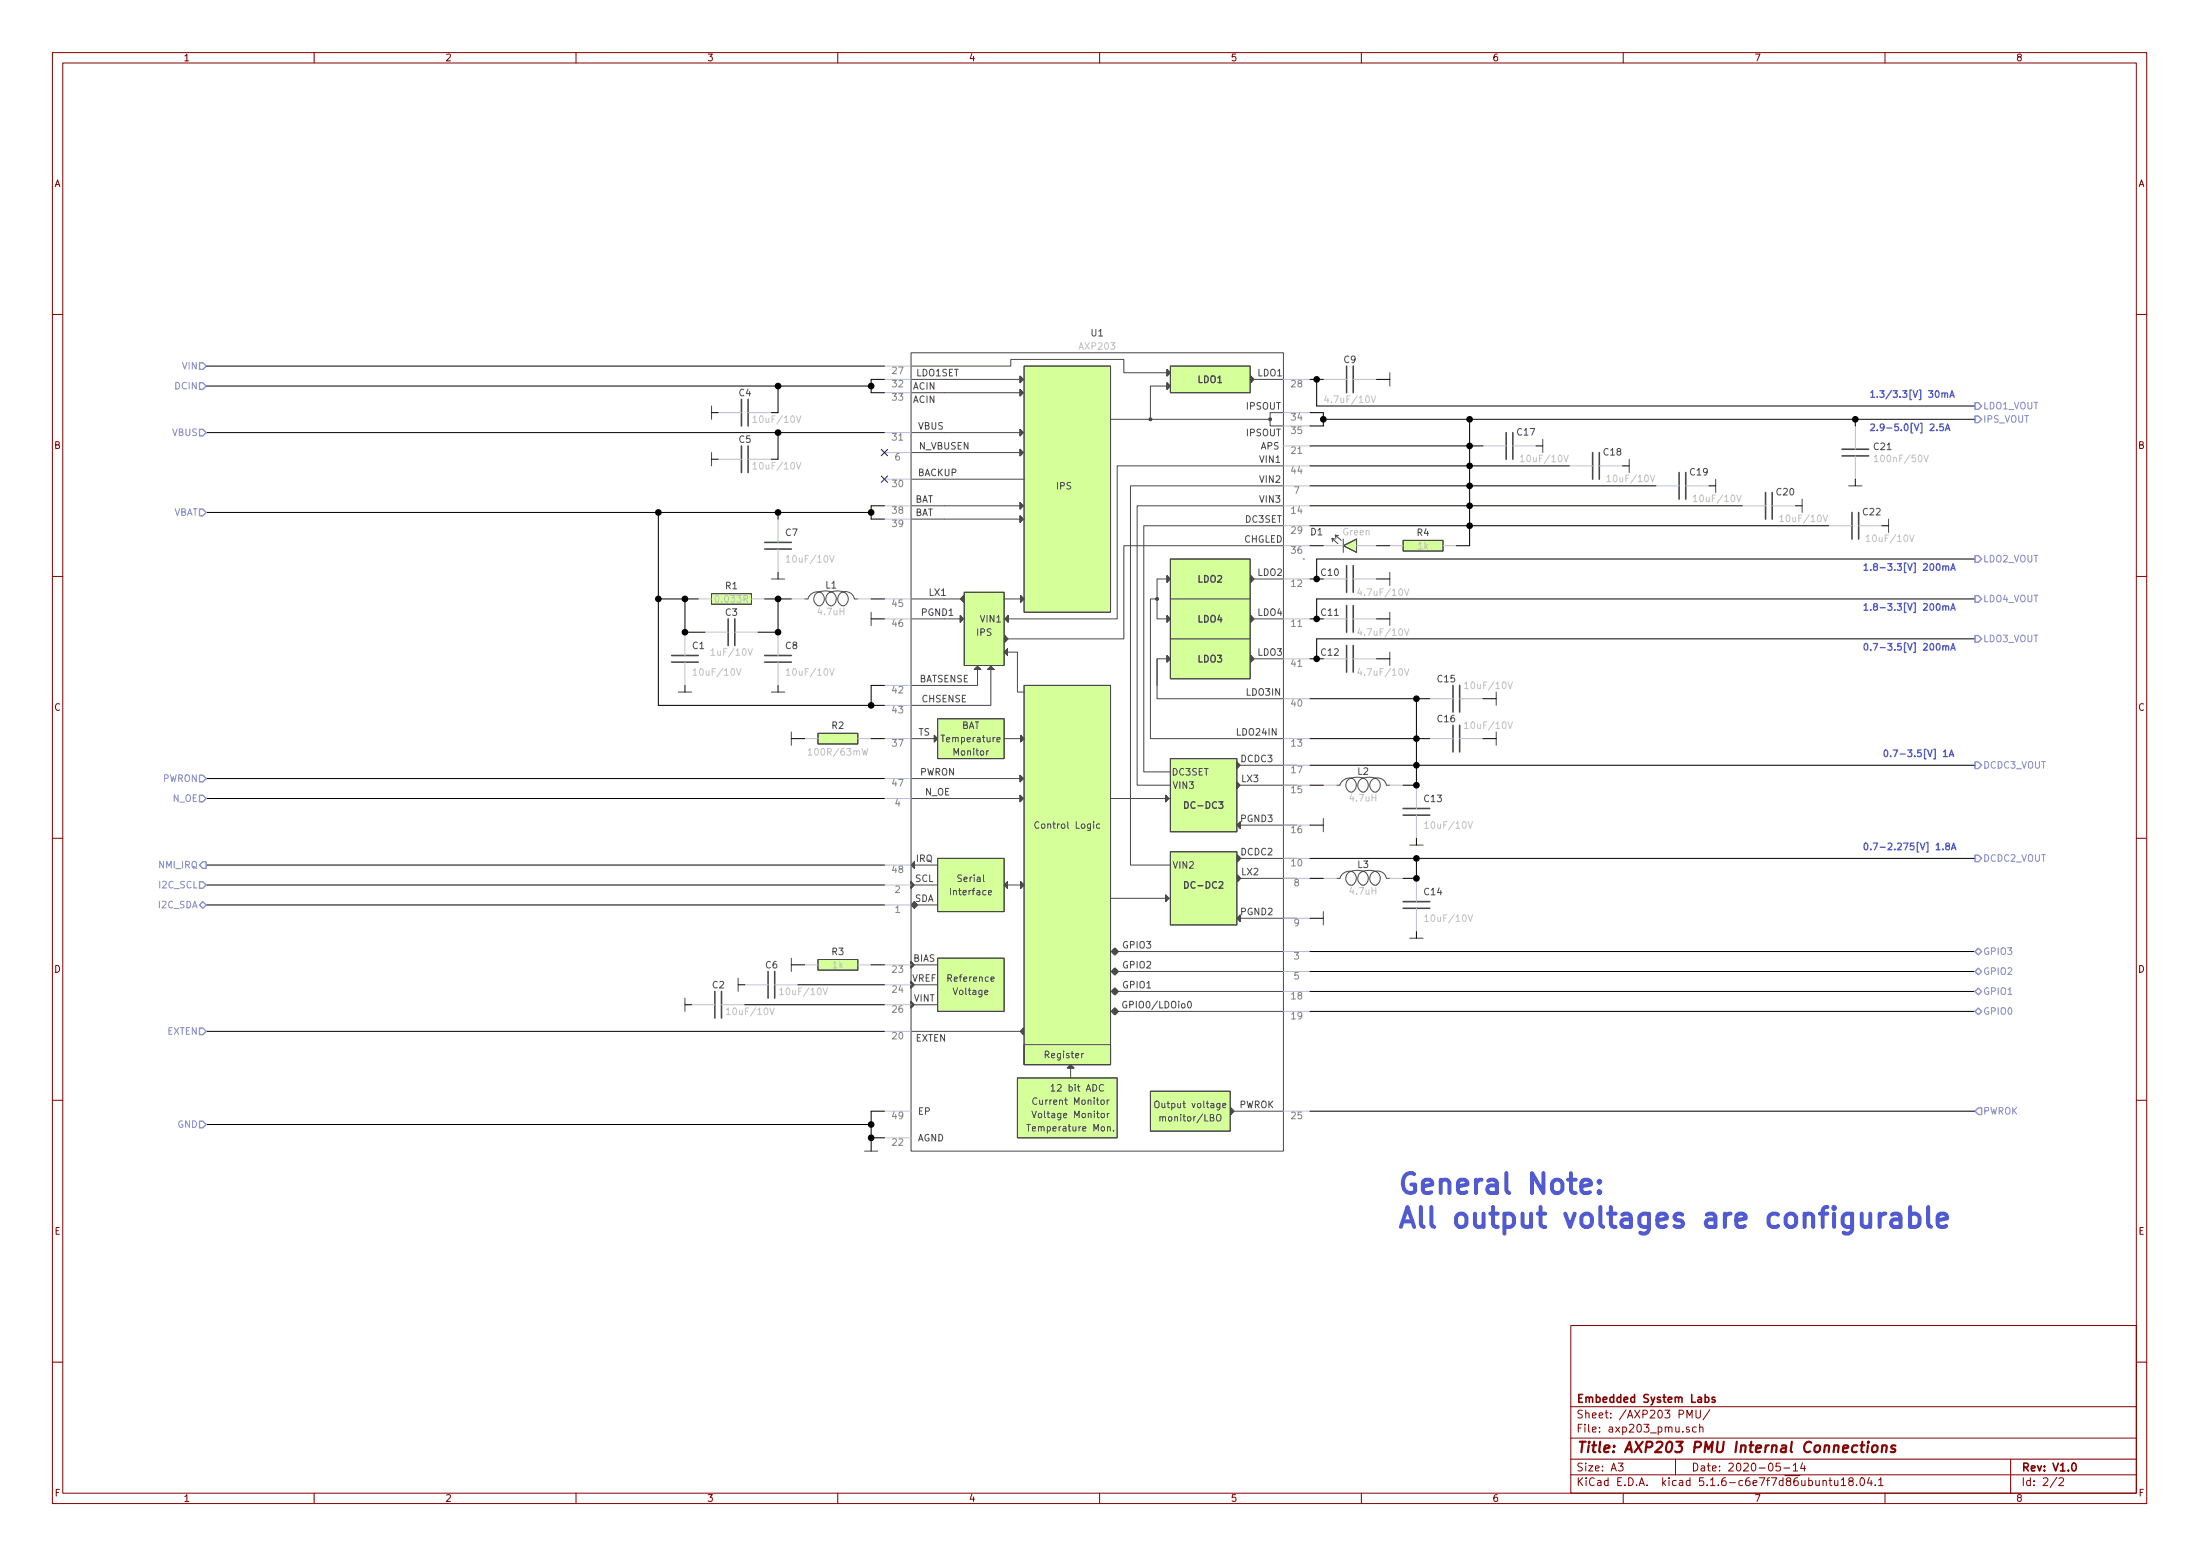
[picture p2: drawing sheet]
<svg xmlns="http://www.w3.org/2000/svg" width="420mm" height="297mm" viewBox="0 0 420 297" stroke-linecap="round" stroke-linejoin="round" font-family="sans-serif">
<g fill="none" stroke="#840000" stroke-width=".19">
<path d="M10 10h400v277h-400zM12 12h396v273.1h-396zM60 10v2M110 10v2M160 10v2M210 10v2M260 10v2M310 10v2M360 10v2M10 60h2M408 60h2M10 110h2"/>
<path d="M408 110h2M10 160h2M408 160h2M10 210h2M408 210h2M300 253h108v32.1h-108zM10 260h2M300 278.5h108M300 274.5h108M300 268.5h108M309 279.3h1l-.5 .6 .4 .1v.7l-.2 .1-.7-.1M320 278.5v3"/>
<path d="M322.2 270.7v-1.5l.5 1.1 .5-1.1v1.5M322.6 272.5l-.4-.1-.2 .2 .1 .2 .5 .2v.3h-.6M323.9 269.2v1.2l.3 .3 .4-.1 .1-.2v-1.2M324 272.5l-.5-.1-.3 .3 .1 .6 .2 .1 .5-.1M324.6 272.5l.2-.1 .4 .1v.9M324.6 271.9v1.5M326.5 269.1l-1.3 2M340 279.3h-.8v.7l.2-.1h.5l.1 .3v.5l-.2 .1-.6-.1M342.5 279.7l.4-.4v1.5M344.2 279.2l-.3 1.1h.9M344.6 279.8v1M384 278.5v6.6"/>
<path d="M408 260h2M60 285.1v1.9M110 285.1v1.9M160 285.1v1.9M210 285.1v1.9M260 285.1v1.9M300 281.5h108M310 285.1v1.9M340.7 280.2h1.1M342.5 280.8h.8M348.2 282.7l.2-.1 .3 .1 .1 .9M349.3 282.6h.6"/>
<path d="M349.5 282.1v1.3l.4 .2M350.4 282.6v.9l.4 .1 .2-.1M351 282.6v1M351.6 282.5l.5-.4v1.5M351.6 283.6h.9M353.4 282.7l-.3-.1v-.3l.3-.2 .4 .1 .1 .4-.7 .2-.1 .2v.5l.3 .1 .4-.1 .1-.2v-.4l-.3-.2M354.6 283.5v.1M355.4 282.2l.2-.1a.8 .8 0 0 1 .5 .8 .8 .8 0 0 1-.5 .7 1 1 0 0 1-.2-1.4zM357 282l-.4 1.1h1M357.4 282.6v1M358.1 283.5v.1M358.8 282.5l.4-.4v1.5"/>
<path d="M358.8 283.6h.8M360 285.1v1.9M392.8 282l-1.3 2M393.2 282.3l.6-.2 .3 .4-.9 1.1h.9"/>
</g>
<path d="M325.7 266.8l.4-.1 .3 .3-.1 .6-.2 .1-.4-.1M327.5 266.8l-.3-.1-.3 .2 .1 .2 .5 .2v.3h-.6M395.9 279.4l.1-.1a.8 .8 0 0 1 .5 .8 .8 .8 0 0 1-.5 .7 1 1 0 0 1-.1-1.4z" fill="none" stroke="#840000" stroke-width=".3"/>
<path d="M355.3 275.9h.8M355.7 275.2l-.2 1.7v.2l.4 .1M356.7 275.9l-.1 1.3M356.8 275.2v.2l.1-.1-.1-.1v.2M357.7 276.1l.1-.1a.51 .51 0 0 1 .8 .3l-.1 .5a.56 .56 0 0 1-.5 .4 .56 .56 0 0 1-.5-.4zM359.5 276.1l.3-.2 .5 .1-.1 1.2M359.5 275.9l-.1 1.3M362 276a.51 .51 0 0 0-.8 .3l.2 .3 .5 .1 .1 .2-.4 .3-.5-.1" fill="none" stroke="#840000" stroke-width=".41"/>
<g fill="none" stroke="#484848" stroke-width=".19">
<path d="M135.9 77.5v2.5M174 67.3h71.1v152.4h-71.1zM174 69.9h19v-1.3h21.6v2.6h8.9M174 72.4h21.6M174 75h21.6M194.8 74.3v1.3l.7-.6-.7-.7v1.3M194.8 71.8v1.3l.7-.7-.7-.6v1.3M194.9 71.9v1M194.9 74.5v1M195.1 72v.8M195.1 74.6v.7M195.2 72.2v.5"/>
<path d="M195.2 74.7v.5M195.6 69.9h16.5v47h-16.5zM222.9 73.1v1.2l.6-.6-.6-.6v1.2M222.9 70.5v1.3l.6-.6-.6-.7v1.3M223 70.6v1.1M223 73.2v1M223.1 70.8v.7M223.1 73.3v.8M223.3 70.9v.5M223.3 73.4v.6M223.5 69.9h15.3v5.1h-15.3zM223.5 73.7h-3.8v6.3"/>
<path d="M238.8 72.4h6.3M238.9 71.8v1.3l.6-.7-.6-.6v1.3M239 71.9v1M239.1 72v.8M239.3 72.2v.5M242.6 78.8v2.5h2.5M265.4 71.2v2.5M135.9 86.4v2.5M174 99.1h21.6M174 96.6h21.6M174 86.4h21.6M174 91.5h21.6"/>
<path d="M174 82.6h21.6M194.8 98.5v1.2l.7-.6-.7-.6v1.2M194.8 95.9v1.3l.7-.6-.7-.7v1.3M194.8 85.8v1.2l.7-.6-.7-.6v1.2M194.8 82v1.2l.7-.6-.7-.6v1.2M194.9 82.1v1M194.9 85.9v1M194.9 96v1.1M194.9 98.6v1M195.1 82.2v.8M195.1 86v.8M195.1 96.2v.7"/>
<path d="M195.1 98.7v.8M195.2 82.3v.5M195.2 86.1v.6M195.2 96.3v.5M195.2 98.8v.6M212.1 80h30.5M245.1 96.6h-27.9v53.3h6.3M245.1 92.7h-29.2v72.4h7.6M245.1 88.9h-31.7v29.2h-21.6M294.6 83.9v2.5M311.1 87.7v2.5M327.7 91.5v2.5"/>
<path d="M344.2 95.3v2.5M353.1 92.7h2.5M360.7 99.1v2.5M135.9 113.3h7.6v2.1h-7.6zM147.3 110.5h2.6M156.2 115.6a1.32 1.32 0 0 1-.8-1.4 1.32 1.32 0 0 1 1.3-1.1 1.45 1.45 0 0 1 0 2.5M156.3 113a4 4 0 0 1 2.6 0M156.5 113a1.92 1.92 0 0 0-2.2 1.3h-.6M158.5 115.6a1.32 1.32 0 0 1-.8-1.4 1.32 1.32 0 0 1 1.3-1.1 1.45 1.45 0 0 1 0 2.5M158.6 113a4 4 0 0 1 2.6 0M160.8 115.6a1.32 1.32 0 0 1-.8-1.4 1.32 1.32 0 0 1 1.2-1.1 1.45 1.45 0 0 1 .1 2.5M161 113a1.75 1.75 0 0 1 2.2 1.3h.6"/>
<path d="M166.4 116.9v2.5M174 114.3h10.1M174 118.1h10.1M183.4 117.5v1.3l.6-.7-.6-.6v1.3M183.5 117.6v1.1M183.6 114.1v.5M183.6 117.8v.7M183.8 114v.7M183.8 117.9v.5M183.9 113.8v1M184 113.7v1.3l-.6-.7 .6-.6v1.3M184.1 113.1h7.7v13.9h-7.7z"/>
<path d="M191.8 114.3h3.8M192.2 117.9v.5M192.3 117.8v.7M192.4 117.6v1.1M192.5 117.5v1.3l-.6-.7 .6-.6v1.3M194.9 113.7v1.3l.7-.7-.7-.6v1.3M195.1 113.8v1M195.2 114v.7M195.3 114.1v.5M221 114.3h-1.3v26.7h25.4M222.9 117.5v1.3l.6-.7-.6-.6v1.3M222.9 109.9v1.3l.6-.7-.6-.6v1.3"/>
<path d="M223 110v1M223 117.6v1.1M223.1 110.1v.8M223.1 117.8v.7M223.3 110.3v.5M223.3 117.9v.5M223.5 106.7h15.3v22.9h-15.3zM223.5 110.5h-2.5v7.6h2.5M223.5 114.3h15.3M238.8 110.5h6.3M238.8 118.1h6.3M238.9 117.5v1.3l.6-.7-.6-.6v1.3"/>
<path d="M238.9 109.9v1.3l.6-.7-.6-.6v1.3M239 110v1M239 117.6v1.1M239.1 110.1v.8M239.1 117.8v.7M239.3 110.3v.5M239.3 117.9v.5M245.1 104.2h-30.5v17.8h-22.8M245.1 100.4h-26.7v47h5.1M248.9 106.7h.1M254.4 102.8l.6 .1M254.5 103.4l-.1-.6 1.1 1"/>
<path d="M255 102.1l.7 .2M255.1 102.8l-.1-.7 1.2 1.1M256.5 104.2l2.6-1.3v2.5zM256.5 102.9v2.5M265.4 109.3v2.5M265.4 116.9v2.5M268 103.2h7.6v2h-7.6zM129.5 132.1h2.6M147.3 132.1h2.6M151.1 139.7v2.6M156.2 140h7.6v2h-7.6zM179.1 137.2h12.7v7.6h-12.7z"/>
<path d="M186.1 127.8h1.2l-.6-.6-.6 .6h1.2M186.2 127.7h1M186.3 127.5h.8M186.4 127.4h.5M186.7 127v3.8h-12.7M188.6 127.8h1.3l-.7-.6-.6 .6h1.3M188.7 127.7h1M188.8 127.5h.8M189 127.4h.5M189.2 127v7.7h-15.2M191.8 124.5h2.5v7.6h1.3M191.9 121.3v1.3l.6-.6-.6-.7v1.3"/>
<path d="M192 121.4v1.1M192 124.2v.6M192.2 121.6v.7M192.2 124.1v.8M192.3 121.7v.5M192.3 124v1M192.4 123.9v1.2l-.6-.6 .6-.6v1.2M195.6 130.8h16.5v72.4h-16.5zM221 125.8v7.6h24.1M222.9 125.1v1.3l.6-.6-.6-.7v1.3M223 125.3v1M223.1 125.4v.7"/>
<path d="M223.3 125.5v.5M223.5 125.8h-2.5v5M223.5 122h15.3M238.8 125.8h6.3M238.9 125.1v1.3l.6-.6-.6-.7v1.3M239 125.3v1M239.1 125.4v.7M239.3 125.5v.5M265.4 124.5v2.5M285.7 132.1v2.6M285.7 139.7v2.6M174 152.4h21.6"/>
<path d="M174 148.6h21.6M174 141h5.1M178.4 140.4v1.2l.7-.6-.7-.6v1.2M178.6 140.5v1M178.7 140.6v.8M178.8 140.8v.5M188.8 143.3l-.4 .2M190.4 141.2l.6-.1-.1-.3h-.3l-.2 .2v.6h.5M191.8 141h3.8M194.8 151.8v1.3l.7-.7-.7-.6v1.3M194.8 148v1.3l.7-.7-.7-.6v1.3M194.9 140.4v1.2l.7-.6-.7-.6v1.2"/>
<path d="M194.9 148.1v1M194.9 151.9v1M195.1 140.5v1M195.1 148.2v.8M195.1 152.1v.7M195.2 140.6v.8M195.2 148.4v.5M195.2 152.2v.5M195.3 140.8v.5M210 157.3h-.3l-.3 .2 .1 .6h.5M212.1 152.4h11.4M222.6 151.8v1.3l.7-.7-.7-.6v1.3"/>
<path d="M222.8 151.9v1M222.9 152.1v.7M223 152.2v.5M223.5 144.8h12.7v14h-12.7zM236.2 149.3v1.2l.7-.6-.7-.6v1.2M236.2 145.5v1.2l.7-.6-.7-.6v1.2M236.2 149.9h11.4M236.2 157.5h11.4M236.2 146.1h11.4M236.3 145.6v1M236.3 149.4v1M236.5 145.7v.8"/>
<path d="M236.5 149.5v.8M236.5 157.3v.5M236.6 145.8v.5M236.6 149.6v.6M236.6 157.1v.8M236.7 157v1M236.9 156.9v1.3l-.7-.7 .7-.6v1.3M252.7 156.2v2.6M257.8 151.2a1.32 1.32 0 0 1-.8-1.5 1.32 1.32 0 0 1 1.3-1.1 1.45 1.45 0 0 1 0 2.6M257.9 148.6a4 4 0 0 1 2.6 0M258.1 148.6a1.92 1.92 0 0 0-2.2 1.3h-.6M260.1 151.2a1.32 1.32 0 0 1-.8-1.5 1.32 1.32 0 0 1 1.3-1.1 1.45 1.45 0 0 1 0 2.6"/>
<path d="M260.2 148.6a4 4 0 0 1 2.6 0M262.4 151.2a1.32 1.32 0 0 1-.8-1.5 1.32 1.32 0 0 1 1.2-1.1 1.45 1.45 0 0 1 .1 2.6M262.6 148.6a1.75 1.75 0 0 1 2.2 1.3h.6M174 168.3v1.3l.6-.7-.6-.6v1.3M174 172.8h5.1M174 168.9h5.1M174 165.1h5.1M174.1 168.4v1.1M174.2 164.9v.5M174.2 168.6v.7M174.2 172.5v.5M174.4 164.8v.7"/>
<path d="M174.4 168.7v.5M174.4 172.4v.7M174.5 164.6v1M174.5 172.2v1.1M174.6 172.1v1.3l-.6-.6 .6-.7v1.3v-1.3l.7 .7-.7 .6zM174.6 164.5v1.3l-.6-.7 .6-.6v1.3M174.8 172.2v1.1M174.9 172.4v.7M175 172.5v.5M179.1 163.9h12.7v10.1h-12.7zM188.8 170.4l.6-.1-.1-.3h-.3l-.2 .2v.6h.5M191.8 168.9h3.8"/>
<path d="M192 168.7v.5M192.2 168.6v.7M192.3 168.4v1.1M192.4 168.3v1.3l-.6-.7 .6-.6v1.3M194.9 168.3v1.3l.7-.7-.7-.6v1.3M195.1 168.4v1.1M195.2 168.6v.7M195.3 168.7v.5M212.1 171.5h11.4M222.6 170.9v1.2l.7-.6-.7-.6v1.2M222.8 171v1M222.9 171.1v.8"/>
<path d="M223 171.2v.5M223.5 162.6h12.7v14h-12.7zM236.2 167.7h11.4M236.2 175.3h11.4M236.2 163.9h11.4M236.3 167v1.3l.7-.6-.7-.7v1.3M236.3 163.2v1.3l.7-.6-.7-.7v1.3M236.5 163.4v1M236.5 167.2v1M236.5 175v.6M236.6 163.5v.7M236.6 167.3v.8"/>
<path d="M236.6 174.9v.8M236.7 163.6v.5M236.7 167.4v.5M236.7 174.8v1M236.9 174.7v1.2l-.7-.6 .7-.6v1.2M252.7 174v2.6M257.8 168.9a1.32 1.32 0 0 1-.8-1.4 1.32 1.32 0 0 1 1.3-1.1 1.45 1.45 0 0 1 0 2.5M257.9 166.4a4 4 0 0 1 2.6 0M258.1 166.4a1.92 1.92 0 0 0-2.2 1.3h-.6M260.1 168.9a1.32 1.32 0 0 1-.8-1.4 1.32 1.32 0 0 1 1.3-1.1 1.45 1.45 0 0 1 0 2.5M260.2 166.4a4 4 0 0 1 2.6 0M262.4 168.9a1.32 1.32 0 0 1-.8-1.4 1.32 1.32 0 0 1 1.2-1.1 1.45 1.45 0 0 1 .1 2.5"/>
<path d="M262.6 166.4a1.75 1.75 0 0 1 2.2 1.3h.6M269.2 179.1h2.6M269.2 161.3h2.6M130.8 190.5v2.6M141 186.7v2.6M151.1 182.9v2.6M156.2 183.2h7.6v2h-7.6zM174 191.2v1.2l.6-.6-.6-.6v1.2M174 187.4v1.2l.6-.6-.6-.6v1.2M174 183.6v1.2l.6-.6-.6-.6v1.2M174 196.9h21.6M174 191.8h5.1"/>
<path d="M174 188h5.1M174 184.2h5.1M174.1 183.7v1M174.1 187.5v1M174.1 191.3v1M174.2 183.8v.8M174.2 187.6v.8M174.2 191.4v.8M174.4 183.9v.5M174.4 187.7v.6M174.4 191.6v.5M179.1 182.9h12.7v10.2h-12.7z"/>
<path d="M189.3 186.9l.6-.1-.1-.3h-.4l-.1 .2v.6h.5M195.1 196.6v.5M195.2 196.5v.8M195.3 196.4v1M195.5 196.3v1.2l-.7-.6 .7-.6v1.2M195.6 199.4h16.5v3.8h-16.5zM212.1 189.3h33M212.1 181.6h33M212.1 193.1h33M212.1 185.5h33M212.5 181.4v.5M212.5 185.2v.5"/>
<path d="M212.5 189v.5M212.5 192.8v.5M212.6 181.3v.7M212.6 185.1v.7M212.6 188.9v.7M212.6 192.7v.8M212.7 181.1v1.1M212.7 184.9v1.1M212.7 188.8v1M212.7 192.6v1M212.9 192.4v1.3l-.7-.6 .7-.7v1.3M212.9 188.6v1.3l-.7-.6 .7-.7v1.3"/>
<path d="M212.9 184.8v1.3l-.7-.6 .7-.7v1.3M212.9 181v1.3l-.7-.7 .7-.6v1.3M213 192.4v1.3l.6-.6-.6-.7v1.3M213 188.6v1.3l.6-.6-.6-.7v1.3M213 184.8v1.3l.6-.6-.6-.7v1.3M213 181v1.3l.6-.7-.6-.6v1.3M213.1 181.1v1.1M213.1 184.9v1.1M213.1 188.8v1M213.1 192.6v1M213.2 181.3v.7M213.2 185.1v.7"/>
<path d="M213.2 188.9v.7M213.2 192.7v.8M213.4 181.4v.5M213.4 185.2v.5M213.4 189v.5M213.4 192.8v.5M226.9 191.3l.2-.2a.67 .67 0 0 1 .5 .7 .67 .67 0 0 1-.5 .6l-.3-.5zM165.1 219.7h2.5M194.3 205.8h19.1v11.4h-19.1zM196.1 214.6h.7M197.1 212.1l.4 1.3 .4-1.3M198 209.7a.6 .6 0 0 0-.8 .4 .6 .6 0 0 0 .6 .7l.2-.1"/>
<path d="M200.7 207.4l.4-.4v1.3M200.7 208.3h.8M203.8 203.9h1.3l-.6-.7-.7 .7h1.3M204 203.7h1M204.1 203.6h.8M204.2 203.5h.5M204.5 203.2v2.6M206.9 201.1l-.3 .2M210.3 210.1l.2-.1 .3 .1 .1 .5-.1 .2h-.3l-.2-.1zM210.3 212.7l.5-.1 .1 .2-.1 .5-.5-.1zM210.7 207.1a.6 .6 0 0 0-.8 .5 .6 .6 0 0 0 .6 .7l.2-.1M211.5 210v.8"/>
<path d="M211.5 212.5v.9M211.5 215.2l.2-.1h.3v.8M211.8 210l-.3 .2M211.8 212.5l-.3 .3M212.6 215.8v.1M219.7 208.3h15.2v7.6h-15.2zM220.6 210.4l.2-.2a.44 .44 0 0 1 .6 .4l-.1 .7-.5 .2-.2-.2zM232.4 212.9l.2-.2a.44 .44 0 0 1 .6 .5l-.1 .6-.2 .2h-.4a1 1 0 0 1-.1-1.1zM233.5 211l.6-.1v-.2l-.4-.1-.2 .2 .1 .6h.5M234.9 212.1h10.2M235.1 211.5v1.3l.6-.7-.6-.6v1.3M235.2 211.6v1"/>
<path d="M235.3 211.7v.8M235.5 211.9v.5"/>
<circle cx="219.7" cy="80" r=".18"/>
<circle cx="219.7" cy="80" r=".13"/>
<circle cx="219.7" cy="80" r=".28"/>
<circle cx="242.6" cy="80" r=".18"/>
<circle cx="242.6" cy="80" r=".13"/>
<circle cx="242.6" cy="80" r=".28"/>
<circle cx="221" cy="114.3" r=".18"/>
<circle cx="221" cy="114.3" r=".13"/>
<circle cx="221" cy="114.3" r=".28"/>
</g>
<g fill="none" stroke="#484848" stroke-width=".3">
<path d="M141.6 76.2v5.1M142.9 76.2v5.1M257.2 69.9v5.1M258.4 69.9v5.1M141.6 85.1v5.1M142.9 85.1v5.1M287.7 82.6v5.1M288.9 82.6v5.1M304.2 86.4v5.1M305.4 86.4v5.1M320.7 90.2v5.1M321.9 90.2v5.1"/>
<path d="M337.2 94v5.1M338.5 94v5.1M351.8 87h5.1M351.8 85.8h5.1M353.7 97.8v5.1M355 97.8v5.1M139.1 118.1v5.1M140.3 118.1v5.1M146 104.8h5.1M146 103.5h5.1M257.2 115.6v5.1M257.2 108v5.1"/>
<path d="M258.4 115.6v5.1M258.4 108v5.1M128.3 126.4h5M128.3 125.1h5M146 126.4h5.1M146 125.1h5.1M257.2 123.2v5.1M258.4 123.2v5.1M277.5 138.5v5M277.5 130.8v5.1M278.8 138.5v5M278.8 130.8v5.1"/>
<path d="M268 155.6h5M268 154.3h5M268 173.4h5M268 172.1h5M136.5 189.3v5M137.8 189.3v5M146.7 185.5v5M148 185.5v5"/>
</g>
<g fill="none" stroke="#babcdd" stroke-width=".19">
<path d="M137.2 78.8h4.4M142.8 78.8h4.5M168.9 72.4h5.1M168.9 69.9h5.1M168.9 75h5.1M245.1 72.4h5.1M245.1 78.8h5.1M252.7 72.4h4.5M258.4 72.4h4.5M137.2 87.7h4.4M142.8 87.7h4.5M148.6 99.1v4.5"/>
<path d="M168.9 96.6h5.1M168.9 91.5h5.1M168.9 82.6h5.1M168.9 99.1h5.1M168.9 86.4h5.1M245.1 96.6h5.1M245.1 92.7h5.1M245.1 88.9h5.1M245.1 85.1h5.1M245.1 81.3h5.1M283.2 85.1h4.5M288.9 85.1h4.5"/>
<path d="M299.7 88.9h4.5M305.4 88.9h4.5M316.2 92.7h4.5M321.9 92.7h4.5M332.7 96.6h4.5M338.4 96.6h4.5M354.3 81.3v4.5M354.3 87v4.5M133.3 114.3h2.6M143.5 114.3h2.5M148.6 104.8v4.5M151.1 114.3h2.6"/>
<path d="M163.8 114.3h2.6M168.9 114.3h5.1M168.9 118.1h5.1M245.1 100.4h5.1M245.1 104.2h5.1M245.1 118.1h5.1M245.1 110.5h5.1M252.7 104.2h3.8M252.7 118.1h4.5M252.7 110.5h4.5M258.4 118.1h4.5M258.4 110.5h4.5"/>
<path d="M259.1 104.2h3.8M265.4 104.2h2.6M275.6 104.2h2.5M349.2 100.4h4.5M354.9 100.4h4.5M130.8 120.7v4.5M130.8 126.4v4.4M134.6 120.7h4.5M140.3 120.7h4.5M148.6 120.7v4.5M148.6 126.4v4.4M168.9 130.8h5.1"/>
<path d="M168.9 134.7h5.1M245.1 125.8h5.1M245.1 133.4h5.1M252.7 125.8h4.5M258.4 125.8h4.5M273 133.4h4.5M278.7 133.4h4.5M153.7 141h2.5M163.8 141h2.6M168.9 141h5.1M168.9 152.4h5.1M168.9 148.6h5.1"/>
<path d="M245.1 141h5.1M245.1 149.9h5.1M245.1 157.5h5.1M245.1 146.1h5.1M252.7 149.9h2.6M265.4 149.9h2.6M270.5 149.9v4.5M270.5 155.6v4.5M273 141h4.5M278.7 141h4.5M168.9 172.8h5.1M168.9 168.9h5.1"/>
<path d="M168.9 165.1h5.1M245.1 167.7h5.1M245.1 163.9h5.1M245.1 175.3h5.1M252.7 167.7h2.6M265.4 167.7h2.6M270.5 167.7v4.4M270.5 173.4v4.4M132.1 191.8h4.5M137.8 191.8h4.4M142.2 188h4.5M147.9 188h4.5"/>
<path d="M153.7 184.2h2.5M163.8 184.2h2.6M168.9 191.8h5.1M168.9 188h5.1M168.9 184.2h5.1M168.9 196.9h5.1M245.1 189.3h5.1M245.1 193.1h5.1M245.1 181.6h5.1M245.1 185.5h5.1M168.9 217.2h5.1M168.9 212.1h5.1"/>
<path d="M245.1 212.1h5.1"/>
</g>
<g fill="none" stroke="#c2c2c2" stroke-width=".19">
<path d="M143.8 79.7l.4-.3v1.3M152.1 79.4l.4 1.3 .5-1.3M253.3 75.5l-.3 .9h.8M261.9 75.6l.4 1.2 .4-1.2M143.8 88.6l.4-.3v1.2M143.8 89.5h.8M143.8 80.7h.8M152.1 88.3l.4 1.2 .5-1.2M290.4 87.2l.3-.3v1.2M290.4 88.1h.7M298.7 86.9l.4 1.2 .4-1.2M306.9 91l.3-.3v1.3"/>
<path d="M306.9 92h.7M315.2 90.7l.4 1.3 .4-1.3M323.4 94.9l.3-.4v1.3M323.4 95.8h.7M331.7 94.5l.4 1.3 .4-1.3M339.9 98.7l.4-.4v1.3M339.9 99.6h.7M348.2 98.3l.4 1.3 .4-1.3M357.9 87.2l.4-.3v1.2M357.9 88.1h.8M367.4 86.9l.5 1.2 .4-1.2M150.2 106.4l.3-.3v1.2"/>
<path d="M150.2 107.3h.7M158.4 106.1l.5 1.2 .4-1.2M259.6 120l-.3 .9h.8M259.6 112.4l-.3 .8h.8M268.2 112.4l.5 1.3 .4-1.3M356.4 102.5l.4-.4v1.3M356.4 103.4h.7M364.7 102.1l.4 1.3 .5-1.3M132.4 128l.3-.4v1.3M132.4 128.9h.7M135.8 124.2l.3-.4v1.3M135.8 125.1h.7"/>
<path d="M140.7 127.6l.4 1.3 .4-1.3M142.9 123.8l.4 1.3 .4-1.3M150.2 128l.3-.4v1.3M150.2 128.9h.7M158.4 127.6l.5 1.3 .4-1.3M259.6 127.6l-.3 .9h.8M268.2 127.6l.5 1.3 .4-1.3M268.2 120l.5 1.3 .4-1.3M279.7 138.2l.4-.4v1.3M279.7 130.5l.4-.3v1.3M279.7 139.1h.7M279.7 131.5h.7"/>
<path d="M288 137.8l.4 1.3 .4-1.3M288 130.2l.4 1.3 .4-1.3M154.4 143.2l.3-.3v1.3M154.4 144.2h.7M164.6 142.9l.3 1.3 .3-1 .2 1 .3-1.3M272.1 157.2l.3-.3v1.2M272.1 158.1h.7M280.4 156.9l.4 1.2 .4-1.2M272.1 175l.3-.4v1.3M272.1 175.9h.7M280.4 174.6l.4 1.3 .4-1.3M138.7 192.8l.4-.4v1.3"/>
<path d="M138.7 193.7h.8M147 192.4l.4 1.3 .5-1.3M148.9 189l.4-.4v1.3M148.9 189.9h.7M157.2 188.6l.4 1.3 .4-1.3"/>
</g>
<g fill="#d4ff99" stroke="#d4ff99" stroke-width=".19">
<path d="M135.9 113.3h7.6v2.1h-7.6z"/>
<path d="M156.2 183.2h7.6v2h-7.6z"/>
<path d="M156.2 140h7.6v2h-7.6z"/>
<path d="M256.5 104.2l2.6-1.3v2.5z"/>
<path d="M179.1 182.9h12.7v10.2h-12.7z"/>
<path d="M179.1 163.9h12.7v10.1h-12.7z"/>
<path d="M179.1 137.2h12.7v7.6h-12.7z"/>
<path d="M184.1 113.1h7.7v13.9h-7.7z"/>
<path d="M195.6 199.4h16.5v3.8h-16.5z"/>
<path d="M195.6 130.8h16.5v72.4h-16.5z"/>
<path d="M195.6 69.9h16.5v47h-16.5z"/>
<path d="M194.3 205.8h19.1v11.4h-19.1z"/>
<path d="M219.7 208.3h15.2v7.6h-15.2z"/>
<path d="M223.5 162.6h12.7v14h-12.7z"/>
<path d="M223.5 144.8h12.7v14h-12.7z"/>
<path d="M223.5 106.7h15.3v22.9h-15.3z"/>
<path d="M223.5 69.9h15.3v5.1h-15.3z"/>
<path d="M268 103.2h7.6v2h-7.6z"/>
</g>
<g fill="none" stroke="#000" stroke-width=".19">
<path d="M39.4 73.7h127M39.4 69.9h129.5M135.9 78.8h1.3M148.6 73.7v5.1h-1.3M168.9 72.4h-2.5v2.6h2.5M250.2 72.4h2.5M250.2 78.8h2.5v2.5h-2.5M251.5 72.4v5.1h125.7M262.9 72.4h2.5M39.4 97.8h127M39.4 82.6h129.5M125.7 97.8v36.9h43.2"/>
<path d="M135.9 87.7h1.3M148.6 82.6v5.1h-1.3M148.6 97.8v1.3M168.9 96.6h-2.5v2.5h2.5M250.2 96.6h82.5M250.2 85.1h33M250.2 88.9h49.5M250.2 92.7h66M252.7 80h124.5M280.7 80v24.2h-2.6M293.4 85.1h1.2M309.9 88.9h1.2"/>
<path d="M326.4 92.7h1.3M342.9 96.6h1.3M354.3 80v1.3M354.3 91.5v1.2M125.7 114.3h7.6M130.8 114.3v6.4h3.8M146 114.3h5.1M148.6 114.3v6.4h-3.8M148.6 109.3v1.2M166.4 114.3h2.5M166.4 118.1h2.5M250.2 110.5h2.5"/>
<path d="M250.2 104.2h2.5M250.2 100.4h99M250.2 118.1h2.5M262.9 110.5h2.5M262.9 104.2h2.5M262.9 118.1h2.5M359.4 100.4h1.3M377.2 114.3h-125.7v3.8M377.2 106.7h-125.7v3.8M130.8 130.8v1.3M148.6 130.8v1.3M168.9 130.8h-2.5v3.9"/>
<path d="M250.2 125.8h2.5M250.2 133.4h22.8M262.9 125.8h2.5M270.5 133.4v16.5h-2.5M283.2 133.4h2.5M377.2 122h-125.7v3.8M39.4 148.6h129.5M39.4 152.4h129.5M151.1 141h2.6M166.4 141h2.5M250.2 141h22.8M250.2 146.1h127"/>
<path d="M250.2 149.9h2.5M250.2 157.5h2.5M283.2 141h2.5M39.4 165.1h129.5M39.4 168.9h129.5M39.4 172.8h129.5M250.2 167.7h2.5M250.2 163.9h127M250.2 175.3h2.5M270.5 160.1v1.2M270.5 163.9v3.8h-2.5M270.5 177.8v1.3"/>
<path d="M39.4 196.9h129.5M130.8 191.8h1.3M141 188h1.2M142.2 191.8h26.7M151.1 184.2h2.6M152.4 188h16.5M166.4 184.2h2.5M250.2 181.6h127M250.2 185.5h127M250.2 189.3h127M250.2 193.1h127M39.4 214.7h127"/>
<path d="M166.4 217.2h2.5M168.9 212.1h-2.5v7.6M250.2 212.1h127"/>
</g>
<g fill="none" stroke="#6e82ff" stroke-width=".25">
<path d="M38.1 69.3h.6l.7 .6-.7 .6h-.6zM38.1 73.1h.6l.7 .6-.7 .6h-.6zM377.2 79.4h.6l.7 .6-.7 .7h-.6zM377.2 76.9h.6l.7 .6-.7 .6h-.6zM38.1 97.2h.6l.7 .6-.7 .7h-.6zM38.1 82h.6l.7 .6-.7 .6h-.6zM377.2 106.1h.6l.7 .6-.7 .7h-.6zM377.2 113.7h.6l.7 .6-.7 .7h-.6zM377.2 121.3h.6l.7 .7-.7 .6h-.6zM38.1 151.8h.6l.7 .6-.7 .7h-.6zM38.1 148h.6l.7 .6-.7 .7h-.6zM377.2 145.5h.6l.7 .6-.7 .6h-.6z"/>
<path d="M38.1 168.3h.6l.7 .6-.7 .7h-.6zM38.7 164.5h.7v1.3h-.7l-.6-.7zM38.7 172.1l.7 .7-.7 .6-.6-.6zM377.2 163.2h.6l.7 .7-.7 .6h-.6zM38.1 196.3h.6l.7 .6-.7 .6h-.6zM377.2 181.6l.6-.6 .7 .6-.7 .7zM377.2 185.5l.6-.7 .7 .7-.7 .6zM377.2 189.3l.6-.7 .7 .7-.7 .6zM377.2 193.1l.6-.7 .7 .7-.7 .6zM38.1 214h.6l.7 .7-.7 .6h-.6zM377.8 211.5h.7v1.3h-.7l-.6-.7z"/>
</g>
<g fill="none" stroke="#505ad2" stroke-width=".25">
<path d="M370.9 75.1l.1-.1 .3 .1 .1 .8M370.9 75v.9M371.4 75.2l.2-.2 .3 .1 .1 .8M372.4 75.9l.4-1.3 .4 1.3M372.5 75.5h.6M369.9 82.1v.1M371.1 80.9h-.6v.6l.1-.1 .5 .1v.6l-.2 .1-.4-.1M371.5 82.2l.5-1.3 .4 1.3M371.7 81.9h.6M369.9 115.4l.2-.2a.67 .67 0 0 1 .4 .7 .67 .67 0 0 1-.4 .6l-.3-.5zM369.9 107.7l.2-.1a.67 .67 0 0 1 .4 .6 .67 .67 0 0 1-.4 .7l-.3-.5zM371 115.8l.5-.1 .1 .8"/>
<path d="M371 108.2l.5-.1 .1 .8M371 108v.9M371 115.7v.8M371.6 115.8l.2-.1h.3v.8M371.6 108.2l.2-.2 .3 .1v.8M372.6 116.5l.4-1.3 .4 1.3M372.6 108.9l.4-1.3 .4 1.3M372.7 116.1h.6M372.7 108.5h.6M369.9 123l.2-.2a.67 .67 0 0 1 .4 .7 .67 .67 0 0 1-.4 .6l-.3-.5zM371 123.4l.5-.1 .1 .8M371 123.3v.8"/>
<path d="M371.6 123.5l.2-.2h.3v.8M372.6 124.1l.4-1.3 .4 1.3M372.7 123.8h.6M371.2 143.5l.3-.3v1.2M371.2 144.4h.7M372.3 144.4l.4-1.2 .4 1.2M372.4 144.1h.6M369.8 162.2h.7M371 162.1v.1M371.8 161.5l-.1-.1v-.3l.1-.2 .4 .1 .1 .4-.6 .2-.1 .1v.3l.2 .2h.4l.1-.2v-.4l-.2-.1M372.7 162.2l.4-1.3 .4 1.3M372.8 161.9h.6"/>
</g>
<path d="M302 226.5l1.8-.4-.1-.7-.4-.2h-.7l-.4 .2-.2 .4v1.4l.2 .4 .4 .1h.7l.4-.1M305.5 227.4l.1 .2-.1 .1-.2-.1 .2-.2v.3M305.5 225.4l.1 .2-.1 .2-.2-.2 .2-.2v.4M359 231.7v2.5M360.1 231.7a1.06 1.06 0 0 0-1.1 .7M361.3 231.9l.4-.2h.7l.4 .2 .2 .3v2M363 232.6l-.4 .2h-.9a.75 .75 0 0 0-.6 .7 .75 .75 0 0 0 .6 .7h.9l.4-.2M364.8 231.9l.4-.2h.7l.5 .4 .2 .3v1.1l-.4 .5-.3 .2h-.7l-.4-.2M364.8 230.4v3.8M368.2 230.4v3.3l.2 .3 .4 .2M370.1 233l1.8-.4-.2-.7-.4-.2h-.7l-.4 .2-.1 .3v1.5l.1 .3 .4 .2h.7l.4-.2" fill="none" stroke="#505ad2" stroke-width=".76"/>
<g fill="#000" stroke="#000" stroke-width=".25">
<circle cx="148.6" cy="73.7" r=".51"/>
<circle cx="166.4" cy="73.7" r=".51"/>
<circle cx="251.5" cy="72.4" r=".51"/>
<circle cx="125.7" cy="97.8" r=".51"/>
<circle cx="148.6" cy="97.8" r=".51"/>
<circle cx="148.6" cy="82.6" r=".51"/>
<circle cx="166.4" cy="97.8" r=".51"/>
<circle cx="252.7" cy="80" r=".51"/>
<circle cx="280.7" cy="96.6" r=".51"/>
<circle cx="280.7" cy="92.7" r=".51"/>
<circle cx="280.7" cy="85.1" r=".51"/>
<circle cx="280.7" cy="80" r=".51"/>
<circle cx="280.7" cy="88.9" r=".51"/>
<circle cx="354.3" cy="80" r=".51"/>
<circle cx="125.7" cy="114.3" r=".51"/>
<circle cx="130.8" cy="114.3" r=".51"/>
<circle cx="148.6" cy="114.3" r=".51"/>
<circle cx="251.5" cy="118.1" r=".51"/>
<circle cx="251.5" cy="110.5" r=".51"/>
<circle cx="280.7" cy="100.4" r=".51"/>
<circle cx="130.8" cy="120.7" r=".51"/>
<circle cx="148.6" cy="120.7" r=".51"/>
<circle cx="166.4" cy="134.7" r=".51"/>
<circle cx="251.5" cy="125.8" r=".51"/>
<circle cx="270.5" cy="133.4" r=".51"/>
<circle cx="270.5" cy="146.1" r=".51"/>
<circle cx="270.5" cy="141" r=".51"/>
<circle cx="270.5" cy="149.9" r=".51"/>
<circle cx="270.5" cy="163.9" r=".51"/>
<circle cx="270.5" cy="167.7" r=".51"/>
<circle cx="166.4" cy="217.2" r=".51"/>
<circle cx="166.4" cy="214.7" r=".51"/>
</g>
<path d="M168.3 85.8l1.2 1.2M168.3 90.9l1.2 1.2M169.5 85.8l-1.2 1.2M169.5 90.9l-1.2 1.2" fill="none" stroke="#000084" stroke-width=".19"/>
<g font-size="5.3" fill="#505ad2">
<text x="266.7" y="228">General Note:</text>
<text x="266.7" y="234.4">All output voltages are configurable</text>
</g>
<text font-size="2.8" fill="#840000" x="301" y="277.3">Title: AXP203 PMU Internal Connections</text>
<g font-size="2.1" fill="#840000">
<text x="301" y="267.8">Embedded System Labs</text>
<text x="301" y="273.5">File: axp203_pmu.sch</text>
<text x="301" y="270.8">Sheet: /AXP203 PMU/</text>
<text x="301" y="280.9">Size: A3</text>
<text x="323" y="280.9">Date: 2020-05-14</text>
<text x="386" y="280.9">Rev: V1.0</text>
<text x="301" y="283.7">KiCad E.D.A. kicad 5.1.6-c6e7f7d86ubuntu18.04.1</text>
<text x="386" y="283.7">Id: 2/2</text>
</g>
<g font-size="1.8" fill="#840000">
<text x="35" y="11.7">1</text>
<text x="85" y="11.7">2</text>
<text x="135" y="11.7">3</text>
<text x="185" y="11.7">4</text>
<text x="235" y="11.7">5</text>
<text x="285" y="11.7">6</text>
<text x="335" y="11.7">7</text>
<text x="385" y="11.7">8</text>
<text x="10.4" y="35.7">A</text>
<text x="408.4" y="35.7">A</text>
<text x="10.4" y="85.7">B</text>
<text x="408.4" y="85.7">B</text>
<text x="10.4" y="135.7">C</text>
<text x="408.4" y="135.7">C</text>
<text x="10.4" y="185.7">D</text>
<text x="408.4" y="185.7">D</text>
<text x="10.4" y="235.7">E</text>
<text x="408.4" y="235.7">E</text>
<text x="10.5" y="285.7">F</text>
<text x="35" y="286.7">1</text>
<text x="85" y="286.7">2</text>
<text x="135" y="286.7">3</text>
<text x="185" y="286.7">4</text>
<text x="235" y="286.7">5</text>
<text x="285" y="286.7">6</text>
<text x="335" y="286.7">7</text>
<text x="385" y="286.7">8</text>
<text x="408.5" y="285.7">F</text>
</g>
<g font-size="1.8" fill="#454750">
<text x="208.4" y="64.2">U1</text>
<text x="256.7" y="69.3">C9</text>
<text x="141.2" y="75.7">C4</text>
<text x="289.8" y="83.1">C17</text>
<text x="141.2" y="84.5">C5</text>
<text x="306.3" y="87">C18</text>
<text x="357.9" y="85.9">C21</text>
<text x="322.8" y="90.8">C19</text>
<text x="339.3" y="94.6">C20</text>
<text x="355.9" y="98.4">C22</text>
<text x="150.1" y="102.3">C7</text>
<text x="250.3" y="102.2">D1</text>
<text x="270.7" y="102.3">R4</text>
<text x="138.6" y="112.5">R1</text>
<text x="157.7" y="112.4">L1</text>
<text x="252.4" y="109.9">C10</text>
<text x="138.6" y="117.6">C3</text>
<text x="252.4" y="117.6">C11</text>
<text x="132.3" y="123.9">C1</text>
<text x="150.1" y="123.9">C8</text>
<text x="252.4" y="125.2">C12</text>
<text x="274.6" y="130.3">C15</text>
<text x="274.6" y="137.9">C16</text>
<text x="158.9" y="139.2">R2</text>
<text x="259.3" y="147.9">L2</text>
<text x="272.1" y="153.1">C13</text>
<text x="259.3" y="165.7">L3</text>
<text x="272.1" y="170.9">C14</text>
<text x="146.3" y="184.9">C6</text>
<text x="158.9" y="182.3">R3</text>
<text x="136.1" y="188.7">C2</text>
</g>
<g font-size="1.8" fill="#6e82ff">
<text x="34.9" y="70.5">VIN</text>
<text x="33.5" y="74.3">DCIN</text>
<text x="32.9" y="83.2">VBUS</text>
<text x="378.7" y="80.7">IPS_VOUT</text>
<text x="378.7" y="78.1">LDO1_VOUT</text>
<text x="33" y="98.5">VBAT</text>
<text x="378.7" y="107.4">LDO2_VOUT</text>
<text x="378.7" y="115">LDO4_VOUT</text>
<text x="378.7" y="122.6">LDO3_VOUT</text>
<text x="31.1" y="149.3">PWRON</text>
<text x="378.7" y="146.7">DCDC3_VOUT</text>
<text x="33" y="153.1">N_OE</text>
<text x="30.5" y="165.8">NMI_IRQ</text>
<text x="378.7" y="164.5">DCDC2_VOUT</text>
<text x="30.4" y="173.4">I2C_SDA</text>
<text x="30.6" y="169.6">I2C_SCL</text>
<text x="378.7" y="182.3">GPIO3</text>
<text x="378.7" y="186.1">GPIO2</text>
<text x="378.7" y="189.9">GPIO1</text>
<text x="32" y="197.5">EXTEN</text>
<text x="378.7" y="193.7">GPIO0</text>
<text x="33.9" y="215.3">GND</text>
<text x="378.7" y="212.8">PWROK</text>
</g>
<g font-size="1.8" fill="#848484">
<text x="170.5" y="71.4">27</text>
<text x="170.5" y="74">32</text>
<text x="170.5" y="76.5">33</text>
<text x="246.7" y="74">28</text>
<text x="246.7" y="80.3">34</text>
<text x="246.7" y="82.8">35</text>
<text x="170.5" y="84.1">31</text>
<text x="171" y="87.9">6</text>
<text x="246.7" y="86.7">21</text>
<text x="170.5" y="93">30</text>
<text x="246.7" y="90.5">44</text>
<text x="247.2" y="94.3">7</text>
<text x="170.5" y="98.1">38</text>
<text x="170.5" y="100.6">39</text>
<text x="246.7" y="98.1">14</text>
<text x="246.7" y="101.9">29</text>
<text x="246.7" y="105.7">36</text>
<text x="246.7" y="112.1">12</text>
<text x="170.5" y="115.9">45</text>
<text x="170.5" y="119.7">46</text>
<text x="246.7" y="119.7">11</text>
<text x="246.7" y="127.3">41</text>
<text x="170.5" y="132.4">42</text>
<text x="170.5" y="136.2">43</text>
<text x="246.7" y="134.9">40</text>
<text x="170.5" y="142.5">37</text>
<text x="246.7" y="142.5">13</text>
<text x="246.7" y="147.6">17</text>
<text x="170.5" y="150.2">47</text>
<text x="171" y="154">4</text>
<text x="246.7" y="151.4">15</text>
<text x="246.7" y="159">16</text>
<text x="170.5" y="166.7">48</text>
<text x="246.7" y="165.4">10</text>
<text x="171" y="170.5">2</text>
<text x="247.2" y="169.2">8</text>
<text x="171" y="174.3">1</text>
<text x="247.2" y="176.8">9</text>
<text x="170.5" y="185.7">23</text>
<text x="247.2" y="183.2">3</text>
<text x="170.5" y="189.5">24</text>
<text x="246.7" y="190.8">18</text>
<text x="247.2" y="187">5</text>
<text x="170.5" y="193.3">26</text>
<text x="246.7" y="194.6">19</text>
<text x="170.5" y="198.4">20</text>
<text x="170.5" y="213.7">49</text>
<text x="246.7" y="213.7">25</text>
<text x="170.5" y="218.7">22</text>
</g>
<g font-size="1.8" fill="#484848">
<text x="175" y="71.8">LDO1SET</text>
<text x="240.2" y="71.8">LDO1</text>
<text x="174.4" y="76.9">ACIN</text>
<text x="174.4" y="74.4">ACIN</text>
<text x="228.8" y="73.1">LDO1</text>
<text x="175.4" y="82">VBUS</text>
<text x="238" y="83.3">IPSOUT</text>
<text x="238" y="78.2">IPSOUT</text>
<text x="175.5" y="85.8">N_VBUSEN</text>
<text x="240.6" y="88.4">VIN1</text>
<text x="240.8" y="85.8">APS</text>
<text x="174.7" y="96">BAT</text>
<text x="175.3" y="90.9">BACKUP</text>
<text x="201.8" y="93.4">IPS</text>
<text x="240.6" y="92.2">VIN2</text>
<text x="240.6" y="96">VIN3</text>
<text x="174.7" y="98.5">BAT</text>
<text x="237.8" y="99.8">DC3SET</text>
<text x="237.6" y="103.6">CHGLED</text>
<text x="177.4" y="113.8">LX1</text>
<text x="228.8" y="111.2">LDO2</text>
<text x="240.2" y="109.9">LDO2</text>
<text x="176" y="117.6">PGND1</text>
<text x="187.3" y="118.8">VIN1</text>
<text x="228.8" y="118.8">LDO4</text>
<text x="240.2" y="117.6">LDO4</text>
<text x="186.5" y="121.4">IPS</text>
<text x="240.2" y="125.2">LDO3</text>
<text x="175.5" y="130.3">BATSENSE</text>
<text x="228.8" y="126.5">LDO3</text>
<text x="176.1" y="134.1">CHSENSE</text>
<text x="238.1" y="132.8">LDO3IN</text>
<text x="175.4" y="140.4">TS</text>
<text x="180.1" y="141.7">Temperature</text>
<text x="183.6" y="139.2">BAT</text>
<text x="236.3" y="140.4">LDO24IN</text>
<text x="175.7" y="148">PWRON</text>
<text x="182.2" y="144.2">Monitor</text>
<text x="223.9" y="148">DC3SET</text>
<text x="237" y="145.5">DCDC3</text>
<text x="237.1" y="149.3">LX3</text>
<text x="176.7" y="151.9">N_OE</text>
<text x="224.1" y="150.6">VIN3</text>
<text x="226.5" y="154.4">DC-DC3</text>
<text x="198.1" y="158.2">Control Logic</text>
<text x="237" y="156.9">PGND3</text>
<text x="175" y="164.6">IRQ</text>
<text x="224.1" y="165.8">VIN2</text>
<text x="237" y="163.3">DCDC2</text>
<text x="237.1" y="167.1">LX2</text>
<text x="174.7" y="172.2">SDA</text>
<text x="174.8" y="168.4">SCL</text>
<text x="181.7" y="170.9">Interface</text>
<text x="183" y="168.4">Serial</text>
<text x="226.5" y="169.6">DC-DC2</text>
<text x="237" y="174.7">PGND2</text>
<text x="174.4" y="183.6">BIAS</text>
<text x="214.5" y="184.9">GPIO2</text>
<text x="214.5" y="181.1">GPIO3</text>
<text x="174.2" y="187.4">VREF</text>
<text x="174.5" y="191.2">VINT</text>
<text x="181.2" y="187.4">Reference</text>
<text x="182.2" y="190">Voltage</text>
<text x="214.5" y="188.7">GPIO1</text>
<text x="214.9" y="192.5">GPIO0/LDOio0</text>
<text x="174.9" y="198.8">EXTEN</text>
<text x="199.7" y="202">Register</text>
<text x="201.3" y="208.4">12 bit ADC</text>
<text x="175.4" y="212.8">EP</text>
<text x="196.8" y="216">Temperature Mon.</text>
<text x="197.8" y="210.9">Current Monitor</text>
<text x="197.8" y="213.4">Voltage Monitor</text>
<text x="221.1" y="211.5">Output voltage</text>
<text x="221.9" y="214.1">monitor/LBO</text>
<text x="236.7" y="211.5">PWROK</text>
<text x="175.2" y="217.9">AGND</text>
</g>
<g font-size="1.8" fill="#c2c2c2">
<text x="206.3" y="66.8">AXP203</text>
<text x="253.7" y="76.9">4.7uF/10V</text>
<text x="144.4" y="80.7">10uF/10V</text>
<text x="144.4" y="89.6">10uF/10V</text>
<text x="291" y="88.2">10uF/10V</text>
<text x="358.7" y="88.2">100nF/50V</text>
<text x="307.5" y="92">10uF/10V</text>
<text x="324" y="95.8">10uF/10V</text>
<text x="340.5" y="99.7">10uF/10V</text>
<text x="150.8" y="107.4">10uF/10V</text>
<text x="256.5" y="102.2">Green</text>
<text x="270.8" y="104.9">1k</text>
<text x="357" y="103.5">10uF/10V</text>
<text x="260" y="113.8">4.7uF/10V</text>
<text x="136.9" y="115">0.033R</text>
<text x="156.3" y="117.4">4.7uH</text>
<text x="136.3" y="125.2">1uF/10V</text>
<text x="260" y="121.4">4.7uF/10V</text>
<text x="133" y="129">10uF/10V</text>
<text x="150.8" y="129">10uF/10V</text>
<text x="260" y="129">4.7uF/10V</text>
<text x="280.3" y="131.5">10uF/10V</text>
<text x="280.3" y="139.2">10uF/10V</text>
<text x="155.1" y="144.2">100R/63mW</text>
<text x="257.9" y="153">4.7uH</text>
<text x="272.7" y="158.2">10uF/10V</text>
<text x="257.9" y="170.8">4.7uH</text>
<text x="272.7" y="176">10uF/10V</text>
<text x="159.1" y="184.9">1k</text>
<text x="149.5" y="190">10uF/10V</text>
<text x="139.4" y="193.8">10uF/10V</text>
</g>
<g font-size="1.8" fill="#505ad2">
<text x="356.9" y="75.9">1.3/3.3[V] 30mA</text>
<text x="356.9" y="82.3">2.9-5.0[V] 2.5A</text>
<text x="355.6" y="109">1.8-3.3[V] 200mA</text>
<text x="355.6" y="116.6">1.8-3.3[V] 200mA</text>
<text x="355.6" y="124.2">0.7-3.5[V] 200mA</text>
<text x="359.4" y="144.5">0.7-3.5[V] 1A</text>
<text x="355.6" y="162.3">0.7-2.275[V] 1.8A</text>
</g>
</svg>
